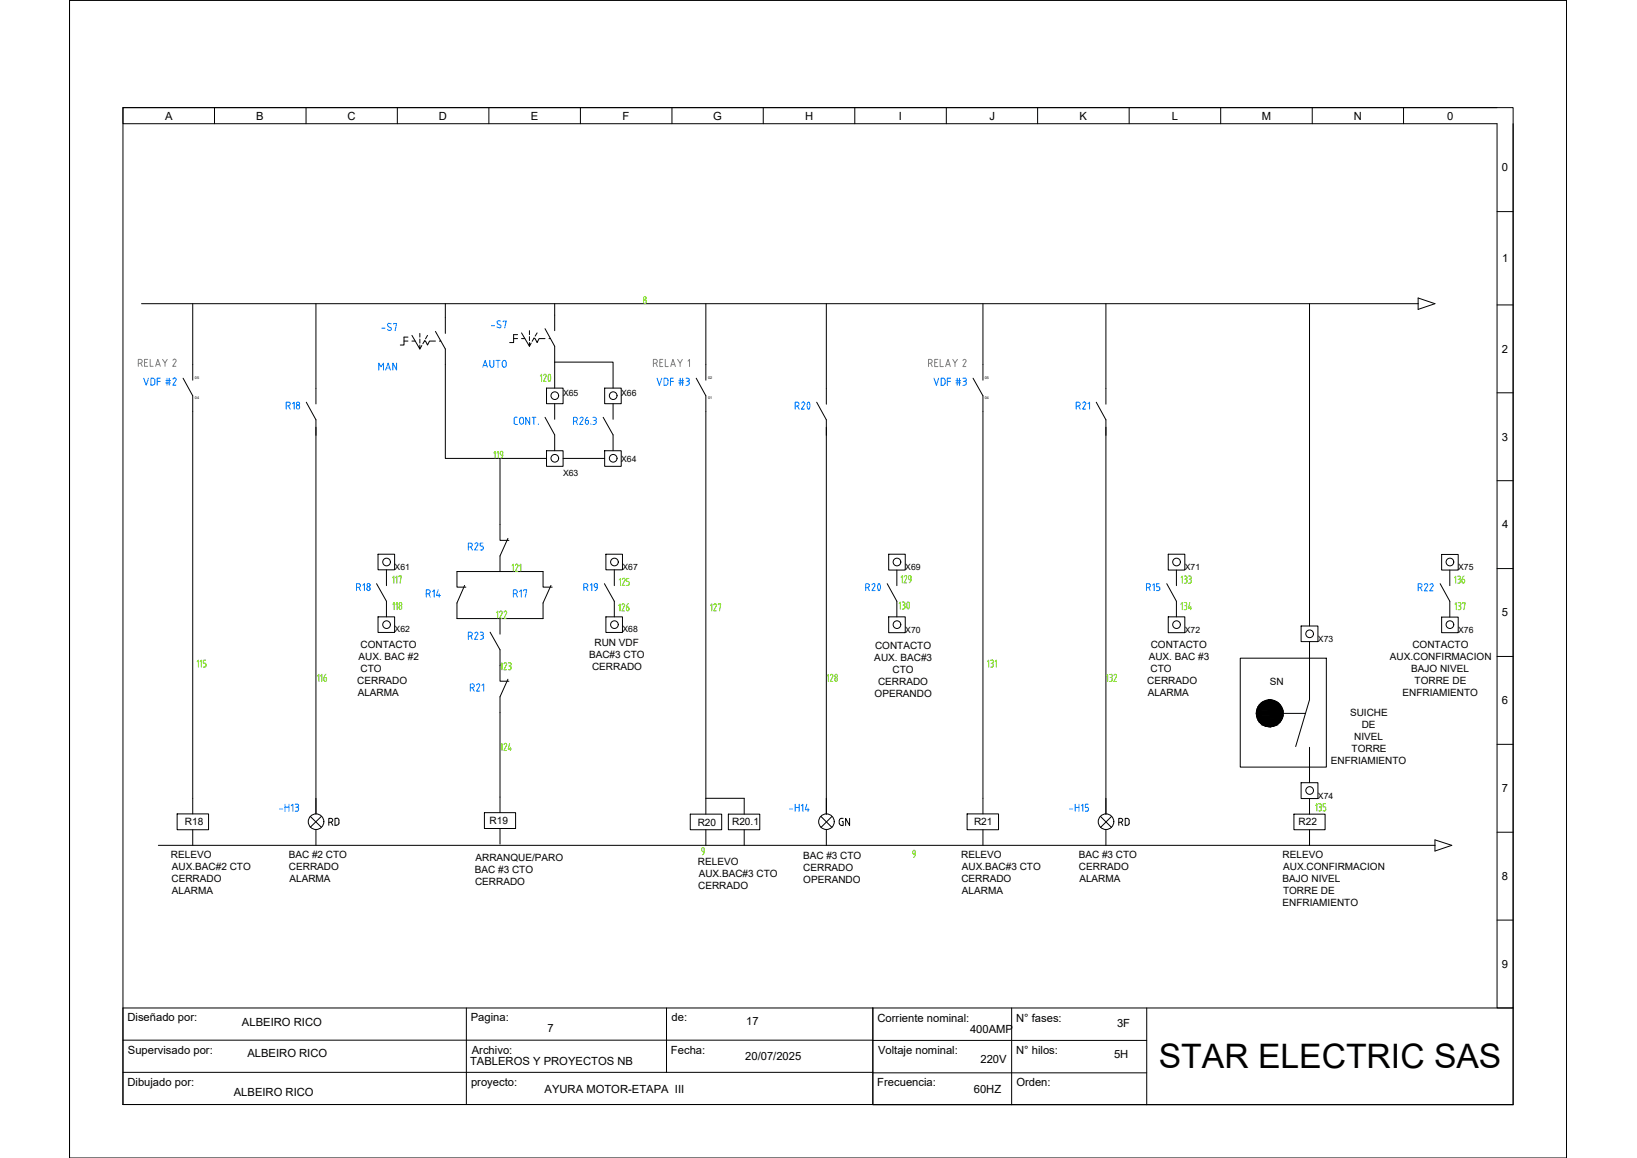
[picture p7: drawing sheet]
<svg xmlns="http://www.w3.org/2000/svg" width="420mm" height="297mm" viewBox="0 0 420 297" stroke-linecap="round" stroke-linejoin="round" font-family="sans-serif">
<!-- layer: 0 -->
<g fill="none" stroke="#000" stroke-width=".26">
<path d="M17.8 .1v296.9h384.3v-296.9h-384.3v296.9M402.1 .1h.1M402.1 .1v296.9M31.6 27.6h356.8v255.7h-356.8zM55.1 27.6v4.1M78.5 27.6v4.1M102 27.6v4.1M125.5 27.6v4.1M149 27.6v4.1M172.5 27.6v4.1M195.9 27.6v4.1M219.4 27.6v4.1"/>
<path d="M242.9 27.6v4.1M266.3 27.6v4.1M289.8 27.6v4.1M313.3 27.6v4.1M336.8 27.6v4.1M360.2 27.6v4.1M384.2 27.6h-352.6v4.1h352.6v226.9h4.2v-226.9M384.2 54.3h4.2M49.5 77.9v15.6M81.1 77.9v21.7M181.2 77.9v15.6M212.1 77.9v21.8"/>
<path d="M252.3 77.9v15.6M283.8 77.9v21.7M336.1 77.9v82.7M364 76.4l4.3 1.5-4.3 1.5zM384.2 78.2h4.2M114.3 93.5v24.1h26M142.4 92.9h15v6.7M49.5 105.5v99.3M81.1 109.6v99.2M128.3 117.6v16.9M144.5 117.6h10.7M181.2 105.6v99.2h9.8"/>
<path d="M212.1 109.6v99.2M252.3 105.6v99.2M283.8 109.6v99.2M384.2 100.8h4.2M384.2 123.3h4.2M117.3 146.6h22.1M117.3 158.7h22.1M384.2 145.8h4.2M318.3 168.8h22.1v28h-22.1zM336.1 164.6v14.9l-3.6 12M384.2 168.4h4.2M128.3 182.8v21.7"/>
<path d="M329.3 183h5.8M336.1 191.7v9.1M384.2 190.9h4.2M336.1 213v3.8M368.3 215.4l4.3 1.4-4.3 1.5zM384.2 213.5h4.2M384.2 236h4.2M31.6 258.6h356.8v24.8h-164.4v-24.8v24.7h-192.4zM119.7 258.6v24.7M171.1 258.6v16.5M259.7 258.6v24.8M294.3 258.6v24.8"/>
<path d="M31.6 266.8h192.4M31.6 275.1h192.4M224 266.9h70.3M224 275.2h70.3"/>
<circle cx="325.9" cy="183" r="3.5"/>
</g>
<!-- layer: YEL_14_THHN -->
<path d="M36.3 77.9h327.7M114.3 77.9v3.6M142.4 77.9v2.9M40.6 216.8h327.7" fill="none" stroke="#000" stroke-width=".26"/>
<!-- layer: SYMS -->
<g fill="none" stroke="#000" stroke-width=".26">
<path d="M47 97l2.5 4.5v4M49.5 93.5v4M81.1 99.6v4M103.7 87.5h1M104.7 86.5h-1v2h-1M105.7 86l2.1 3.5v-1M105.7 87.5h.9M107.8 85.5v1M107.8 87v1M108.3 88.6l-.5 .9M108.9 87.5h.3l.5 1 .5-1h1.6M109 87.4l-.5 .8"/>
<path d="M109.7 86l-.5 .9M111.8 85l2.5 4.5v4M112.8 87.5h.4M114.3 81.5v4M131.8 86.9h1M132.8 85.8h-1v2.1h-1M133.9 85.4l2 3.4v-.9M133.9 86.9h.8M135.9 84.8v1M135.9 86.3v1.1M136.3 88l-.4 .8M137 86.9h.4l.5 1 .5-1h1.5"/>
<path d="M137.1 86.7l-.5 .9M137.9 85.4l-.5 .8M139.9 84.3l2.5 4.5v4.1M140.9 86.9h.4M142.4 80.8v4M178.7 97l2.5 4.5v4.1M181.2 93.5v4M249.7 97l2.6 4.5v4.1M252.3 93.5v4M283.8 99.6v4.1M78.6 103.2l2.5 4.5v4M139.9 107l2.5 4.6v4"/>
<path d="M142.4 103.6v4M154.8 107l2.6 4.6v4M157.4 103.6v4M212.1 107.7v4M281.4 103.2l2.4 4.5v4M128.3 134.5v4.1h2.3M130.4 138.1l-2.1 4.5v4M96.6 149.7l2.6 4.5v4M99.2 146.2v4M117.3 146.6v4h2.3M119.3 150.2l-2 4.5v4M128.3 158.7v4"/>
<path d="M139.4 146.6v4h2.3M141.4 150.2l-2 4.5v4M155.1 149.7l2.6 4.5M157.7 146.2v4M299.5 149.7l2.4 4.5v4M301.9 146.2v4M369.6 149.7l2.5 4.5v4.1M372.1 146.2v4M125.8 162.2l2.5 4.5v8h2.3M130.4 174.2l-2.1 4.5v4.1M45.5 208.8h8v4h-8zM49.5 204.8v4"/>
<path d="M49.5 212.8v4M79.6 209.4l2.9 2.8M81.1 204.8v4M81.1 212.8v4M82.5 209.4l-2.9 2.8M124.3 208.5h8v4h-8zM128.3 204.5v4M128.3 212.5v4M177.2 208.8h8v4h-8zM181.2 204.8v4M181.2 212.8v4M186.9 208.8h8.1v4h-8.1z"/>
<path d="M191 204.8v4M191 212.8v4M210.7 209.4l2.9 2.9M212.1 204.8v4M212.1 212.8v4M213.6 209.4l-2.9 2.9M248.2 208.8h8.1v4h-8.1zM252.3 204.8v4M252.3 212.8v4M282.4 209.4l2.9 2.9M283.8 204.8v4M283.8 212.8v4"/>
<path d="M285.3 209.4l-2.9 2.9M332.1 208.8h8v4h-8zM336.1 204.8v4M336.1 212.8v4"/>
<circle cx="81.1" cy="210.8" r="2"/>
<circle cx="212.1" cy="210.8" r="2"/>
<circle cx="283.9" cy="210.8" r="2"/>
</g>
<!-- layer: LOC -->
<g fill="none" stroke="#808080" stroke-width=".26">
<path d="M35.5 93.2h.5M36 92.2h-.5v1.8M36 92.2a.48 .48 0 0 1 .5 .5 .48 .48 0 0 1-.5 .4M36.1 93.2l.4 .8M37.1 93h.6M37.9 92.2h-.8v1.8h.8M38.5 92.2v1.8h.8M39.9 94l.6-1.8 .6 1.8M40.1 93.5h.9M41.7 92.2l.7 .9 .5-.9M42.4 93.1v.9M44.4 92.4a.41 .41 0 0 1 .6-.2 .41 .41 0 0 1 .1 .6"/>
<path d="M45.1 92.8l-.8 1.2h.8M167.7 93.2h.5M168.2 93.1a.48 .48 0 0 0 .5-.5 .48 .48 0 0 0-.5-.4h-.5v1.8M168.3 93.2l.4 .8M169.4 93h.5M170.1 92.2h-.7v1.8h.7M170.8 92.2v1.8h.7M172.1 94l.6-1.8 .7 1.8M172.3 93.5h.9M173.9 92.2l.7 .9 .5-.9M174.6 93.1v.9M176.6 92.6l.4-.4v1.8"/>
<path d="M238.3 93.2h.5M238.8 93.1a.48 .48 0 0 0 .5-.5 .48 .48 0 0 0-.5-.4h-.5v1.8M238.9 93.2l.4 .8M239.9 93h.6M240.7 92.2h-.8v1.8h.8M241.3 92.2v1.8h.8M242.7 94l.6-1.8 .6 1.8M242.9 93.5h.8M244.5 92.2l.6 .9 .6-.9M245.1 93.1v.9M247.2 92.5a.41 .41 0 0 1 .5-.3 .41 .41 0 0 1 .2 .6M247.8 92.8l-.7 1.2h.8"/>
</g>
<!-- layer: TAGS -->
<g fill="none" stroke="#007fff" stroke-width=".26">
<path d="M36.9 97l.6 1.8 .6-1.8M39.8 97.6l-.3-.5-.8-.1v1.8l.8-.1 .3-.4M39.8 97.6v.7M40.3 97.8h.8M41.1 97h-.8v1.8M42.5 98.2h1.3M42.5 97.6h1.3M42.9 97v1.8M43.4 97v1.8M44.4 97.3a.41 .41 0 0 1 .6-.3 .41 .41 0 0 1 .1 .6M45.1 97.6l-.8 1.2h.8M98 84.2h.8"/>
<path d="M99.6 83.7l.6 .4M99.9 82.9l-.4 .3 .2 .5M99.9 83l.5 .1M100.2 84a.49 .49 0 0 1 0 .8 .49 .49 0 0 1-.7-.2M101 83.2v-.2h.8l-.4 1.8M126.1 83.6h.8M127.5 83.9l.6 .2M127.8 83.1l.8 .5-.1 .4-.3 .1M127.9 82.3l.5 .1M128 82.3l-.4 .3 .2 .5M129.2 82.5v-.2h.7l-.4 1.8M168.7 97l.5 1.9 .7-1.9"/>
<path d="M170.9 97h-.5v1.9h.5M170.9 97l.5 .3 .1 .3M171.5 98.3l-.3 .4-.3 .1M171.5 97.6v.7M172.1 97.8h.7M172.8 97h-.7v1.9M174.2 98.2h1.3M174.2 97.6h1.3M174.6 97v1.9M175.2 97v1.9M176.1 98.9h.4M176.1 97h.4"/>
<path d="M176.3 97.8h.2M176.5 97a.41 .41 0 0 1 .4 .4 .41 .41 0 0 1-.4 .4M176.5 97.8l.4 .4M176.9 98.4l-.4 .4M176.9 98.2v.2M239.7 97l.6 1.9 .6-1.9M242 97h-.4v1.9h.4M242 97l.5 .3 .1 .3M242.6 98.3l-.3 .4-.3 .1M242.6 97.6v.7M243.1 97.8h.9M244 97h-.9v1.9"/>
<path d="M245.4 98.2h1.2M245.4 97.6h1.2M245.7 97v1.9M246.3 97v1.9M247.1 98.9h.5M247.1 97h.5M247.3 97.8h.3M247.6 97a.41 .41 0 0 1 .4 .4 .41 .41 0 0 1-.4 .4l.4 .4M248 98.2v.2M248 98.4l-.4 .4M132.4 108.9h.4M132.4 107h.4"/>
<path d="M132.4 107l-.4 .2v.3v1.2l.4 .2M133.4 107.6v.8M133.4 107.5a.48 .48 0 0 1 .5-.5 .48 .48 0 0 1 .5 .5v.9a.48 .48 0 0 1-.5 .4 .48 .48 0 0 1-.5-.5M136 107v1.9l-1.1-1.9v1.9M136.6 107h.9M137 107v1.9M138.2 108.8v.1M147.2 108.1h.5M147.7 108a.48 .48 0 0 0 .5-.5 .48 .48 0 0 0-.5-.5h-.5v1.9M147.8 108.1l.4 .8M149.3 107l.3 .2v.4M149.3 107l-.4 .3"/>
<path d="M149.5 107.7l-.7 1.2h.8M150.2 107.9v.5a.41 .41 0 0 0 .5 .4 .41 .41 0 0 0 .4-.4M150.2 107.9h.4M150.7 107.8l.3 .1 .1 .3M150.8 107l-.4 .4-.2 .4M151 108.3v.1M151.6 108.8v.1M152.2 108.9h.4M152.2 107h.4M152.4 107.9h.2M152.6 107a.41 .41 0 0 1 .4 .5 .41 .41 0 0 1-.4 .4M152.6 107.8l.4 .4v.4l-.4 .2"/>
<path d="M109.4 152.3h.5M109.9 151.3h-.5v1.8M110 151.3a.48 .48 0 0 1 .4 .5 .48 .48 0 0 1-.4 .5M110 152.3l.4 .8M111.1 151.8l.3-.5v1.8M112.5 151.3l-.5 1.5h1M112.7 152.3v.8M131.8 152.3h.5M132.3 151.3h-.5v1.8M132.3 151.3a.48 .48 0 0 1 .5 .5 .48 .48 0 0 1-.5 .5M132.4 152.3l.4 .8M133.4 151.8l.4-.5v1.8"/>
<path d="M134.4 151.6v-.3h.8l-.4 1.8"/>
</g>
<!-- layer: -Electrico -->
<g fill="none" stroke="#000" stroke-width=".26">
<path d="M140.3 99.6h4.2v4h-4.2zM155.2 99.6h4.2v4h-4.2zM140.3 115.6h4.2v4h-4.2zM155.2 115.6h4.2v4h-4.2zM97 158.2h4.3v4h-4.3zM97 142.2h4.3v4h-4.3zM155.5 158.2h4.3v4h-4.3zM155.5 142.2h4.3v4h-4.3zM228.1 158.2h4.2v4.1h-4.2zM228.1 142.2h4.2v4h-4.2zM299.8 158.2h4.3v4.1h-4.3zM299.8 142.2h4.3v4h-4.3z"/>
<path d="M370 158.3h4.3v4h-4.3zM370 142.2h4.3v4h-4.3zM333.9 160.6h4.4v4h-4.4zM333.9 200.8h4.4v4h-4.4z"/>
</g>
<!-- layer: -DIAGRAMA -->
<g fill="none" stroke="#000" stroke-width=".26">
<circle cx="142.4" cy="117.6" r=".98"/>
<circle cx="142.4" cy="101.5" r=".98"/>
<circle cx="157.4" cy="101.5" r=".98"/>
<circle cx="157.4" cy="117.6" r=".98"/>
<circle cx="99.2" cy="144.2" r=".98"/>
<circle cx="157.7" cy="144.2" r=".98"/>
<circle cx="230.2" cy="144.2" r=".98"/>
<circle cx="302" cy="144.2" r=".98"/>
<circle cx="372.1" cy="144.2" r=".98"/>
<circle cx="99.2" cy="160.2" r=".98"/>
<circle cx="157.7" cy="160.2" r=".98"/>
<circle cx="230.2" cy="160.2" r=".98"/>
<circle cx="302" cy="160.2" r=".98"/>
<circle cx="336.1" cy="162.6" r=".98"/>
<circle cx="372.1" cy="160.2" r=".98"/>
<circle cx="336.1" cy="202.8" r=".98"/>
</g>
<!-- layer: WIRENO -->
<g fill="none" stroke="#6edd00" stroke-width=".26">
<path d="M165.3 76.9a.43 .43 0 0 1 .6 .5 .43 .43 0 0 1-.7 .3zM126.7 116.2l.4-.4v1.8M127.6 116.2l.3-.4v1.8M128.4 116.2l.3-.5 .4 .5M128.4 116.3l.3 .5M128.4 116.2v.2M128.7 116.8h.3M129 116.7l-.1 .6-.4 .3M129 116.2v.6M100.8 148.2l.3-.4v1.8M100.8 155l.4-.5v1.9M101.5 148.2l.4-.4v1.8"/>
<path d="M101.6 155l.3-.5v1.9M102.4 147.9v-.1h.6l-.3 1.8M103.1 155.8v.1M103.1 155.7l-.1-.3a.43 .43 0 0 0-.6 .4 .43 .43 0 0 0 .7 .3v-.2M127.4 157.1l.4-.3v1.8M128.6 156.7l.3 .2v.4M128.6 156.8l-.4 .3M128.8 157.4l-.6 1.2h.7M129.7 156.7l.3 .2v.4M129.7 156.8l-.3 .3M129.9 157.4l-.6 1.2h.7M131.4 145.1l.4-.4v1.8"/>
<path d="M132.3 145a.37 .37 0 0 1 .5-.2 .37 .37 0 0 1 .1 .5M132.8 145.3l-.5 1.2h.6M133.4 145.1l.3-.4v1.8M158.9 148.8l.4-.4v1.8M160.1 148.3l-.4 .3M160.1 148.3l.3 .2v.5M160.3 149l-.6 1.2h.7M161.4 148.4h-.6v.7l.6 .1 .1 .4M161.5 149.6v.2M161.5 149.8l-.1 .3-.6 .1M182.4 155.3l.3-.4v1.8M183.5 154.9l.4 .2-.1 .4"/>
<path d="M183.6 154.9l-.4 .3M183.8 155.5l-.6 1.2h.6M184.3 155.1v-.2h.7l-.3 1.8M232.4 147.6l.3 .2v.5M232.4 147.7l-.4 .3M232.7 148.3l-.7 1.2h.7M233.2 148l.3-.4 .4 .4M233.2 148.3l.1 .3 .5 .1M233.2 148.1v.2M233.8 148.1v.5M233.9 148.6l-.2 .5-.3 .4M303.1 155l.4-.5v1.9"/>
<path d="M303.1 148.2l.4-.4v1.8M303.9 154.5h.3M303.9 156.4h.3M304 147.8h.3M304 149.6h.3M304.1 148.6h.2M304.1 155.4h.1M304.3 154.5l.3 .5-.3 .4M304.3 155.3l.3 .4M304.3 147.8l.4 .4-.4 .4h.2l.2 .3M304.5 155.8v.2M304.6 156l-.3 .4"/>
<path d="M304.6 149v.2M304.7 149.2l-.4 .4M305.1 147.8h.3M305.1 149.6h.3M305.2 148.6h.2M305.4 154.5l-.3 1.5h.7M305.4 147.8l.3 .2v.4l-.3 .2 .3 .1 .1 .5-.4 .4M305.6 155.6v.8M373.3 148.2l.3-.4v1.8M373.4 155l.4-.4v1.8M374.1 147.8h.4M374.3 148.6h.2"/>
<path d="M374.3 154.6h.3M374.4 155.4h.2M374.5 147.8l.3 .2v.4l-.3 .2 .3 .4M374.6 154.5l.3 .2v.5l-.3 .2 .4 .4M374.8 149v.2M374.8 149.2l-.1 .3-.6 .1M374.9 155.8v.2M375 156l-.2 .3-.5 .1M375.4 154.8v-.2h.6l-.3 1.8M375.6 148.6a.49 .49 0 0 1 .3 .5 .49 .49 0 0 1-.5 .4l-.2-.9h.3M375.8 147.7l-.4 .4-.1 .5M50.6 169.7l.3-.4v1.8"/>
<path d="M51.4 169.7l.3-.4v1.8M52.2 171.1h.3M52.5 170.1l.4 .4M52.8 169.3h-.6v.8h.3M52.8 170.5v.2M52.9 170.7l-.4 .4M128.5 170.4l.3-.4v1.8M129.4 170.3a.37 .37 0 0 1 .5-.3 .37 .37 0 0 1 .1 .6M129.9 170.6l-.6 1.2h.7M130.5 170h.3M130.6 170.8h.2M130.8 170l.4 .4-.4 .4"/>
<path d="M130.8 170.8l.4 .4M131.1 171.2v.2M131.2 171.4l-.2 .4h-.5M212.3 173.4l.3-.4v1.8M213.1 173.3a.37 .37 0 0 1 .5-.3 .37 .37 0 0 1 .2 .6M213.7 173.7l-.6 1.1h.6M214.9 174.2v.2M214.9 174.2l-.1-.4a.43 .43 0 0 0-.6 .5 .43 .43 0 0 0 .7 .3v-.2M253.4 169.7l.3-.4v1.8M254.3 171.1h.3M254.3 169.3h.3M254.4 170.2h.2"/>
<path d="M254.6 169.3l.3 .2v.4l-.3 .2 .4 .4M254.9 170.5v.2M255 170.7l-.4 .4M255.4 169.7l.3-.4v1.8M284 173.4l.3-.4v1.8M284.8 173h.3M284.8 174.8h.3M284.9 173.8h.2M285.1 173l.3 .2v.4l-.3 .2 .4 .4M285.4 174.2v.2M285.5 174.4l-.4 .4M285.9 173.3a.37 .37 0 0 1 .5-.3 .37 .37 0 0 1 .1 .6l-.6 1.2h.6"/>
<path d="M128.5 191.1l.3-.4v1.8M129.4 191a.37 .37 0 0 1 .5-.3 .37 .37 0 0 1 .1 .6M129.9 191.3l-.6 1.2h.7M130.8 190.7l-.4 1.4h.9M131 191.7v.8M337.7 206.6l.3-.4v1.8M338.5 206.2l.6 .2v.4l-.5 .2M338.8 206.9l.4 .4M339.1 207.4v.2M339.2 207.6l-.2 .4h-.5M339.6 208h.3M339.9 206.9l.4 .4"/>
<path d="M340.2 206.2h-.6v.8h.3M340.2 207.4v.2M340.3 207.6l-.4 .4"/>
<circle cx="165.5" cy="76.5" r=".38"/>
<circle cx="102.7" cy="155" r=".38"/>
<circle cx="214.6" cy="173.4" r=".38"/>
</g>
<!-- layer: 0 -->
<g fill="#000" stroke="#000" stroke-width=".26">
<path d="M325.6 179.6l1.2 .1zM324.9 179.7h1.9z"/>
<path d="M324.9 179.7l2.5 .2-.6-.2zM324.4 179.9l.5-.2 2.5 .2z"/>
<path d="M324.4 179.9l3.6 .4-.6-.4zM323.9 180.3l.5-.4 3.6 .4z"/>
<path d="M324.9 186.3h1.9zM324.9 186.3l1.3 .1z"/>
<path d="M324.4 186.1l2.4 .2 .6-.2zM324.4 186.1l2.4 .2h-1.9z"/>
<path d="M323.9 180.3l4.5 .4-.4-.4zM323.3 180.7l.6-.4 4.5 .4z"/>
<path d="M323.9 185.7l3.5 .4 .6-.4zM323.9 185.7l3.5 .4h-3z"/>
<path d="M323.3 180.7l5.5 .5-.4-.5zM323.3 180.7l5.5 .5h-5.8z"/>
<path d="M323.3 185.3l4.7 .4 .4-.4zM323.3 185.3l4.7 .4h-4.1z"/>
<path d="M323 181.2l6.1 .6-.3-.6zM323 181.2l6.1 .6h-6.4z"/>
<path d="M323 184.8l5.4 .5 .4-.5zM323 184.8l5.4 .5h-5.1z"/>
<path d="M322.7 181.8l6.6 .6-.2-.6zM322.7 181.8l6.6 .6h-6.8z"/>
<path d="M322.7 184.3l6.1 .5 .3-.5zM322.7 184.3l6.1 .5h-5.8z"/>
<path d="M322.5 182.4l6.8 .6v-.6zM322.5 182.4l6.8 .6h-6.8z"/>
<path d="M322.5 183l6.8 .6v-.6zM322.5 183l6.8 .6h-6.8z"/>
<path d="M322.5 183.6l6.6 .7 .2-.7zM322.5 183.6l6.6 .7h-6.4z"/>
</g>
<text font-size="8.6" x="297.4" y="274.1">STAR ELECTRIC SAS</text>
<text font-size="6.6" fill="#007fff" x="202.8" y="106.9">R20</text>
<text font-size="6.6" fill="#6edd00" x="220.8" y="153.5">R20</text>
<text font-size="6.2" x="137.2" y="99.5">120</text>
<text font-size="6.2" fill="#6edd00" x="229.3" y="158">130</text>
<text font-size="5.3" x="83.3" y="213.1">RD</text>
<g font-size="4.9" fill="#007fff">
<text x="122.8" y="95.6">AUTO</text>
<text x="96" y="96.3">MAN</text>
<text x="72.3" y="106.2">R18</text>
<text x="275.2" y="106.2">R21</text>
<text x="118.9" y="142.2">R25</text>
<text x="90.3" y="152.8">R18</text>
<text x="148.5" y="152.8">R19</text>
<text x="293.2" y="152.8">R15</text>
<text x="362.7" y="152.8">R22</text>
<text x="118.9" y="165.1">R23</text>
<text x="119.6" y="178.5">R21</text>
<text x="70.6" y="209.2">-H13</text>
<text x="201.4" y="209.2">-H14</text>
<text x="273.4" y="209.2">-H15</text>
</g>
<g font-size="4.9" fill="#6edd00">
<text x="157.7" y="158">126</text>
<text x="80.4" y="176">116</text>
<text x="177.8" y="220.5">9</text>
<text x="232.1" y="221.2">9</text>
</g>
<g font-size="4.9">
<text x="214.1" y="213.1">GN</text>
<text x="285.8" y="213.1">RD</text>
</g>
<g font-size="2.9">
<text x="42.4" y="30.7">A</text>
<text x="65.8" y="30.7">B</text>
<text x="89.2" y="30.7">C</text>
<text x="112.6" y="30.7">D</text>
<text x="136.2" y="30.7">E</text>
<text x="159.8" y="30.7">F</text>
<text x="183.1" y="30.7">G</text>
<text x="206.6" y="30.7">H</text>
<text x="230.7" y="30.7">I</text>
<text x="253.9" y="30.7">J</text>
<text x="277.1" y="30.7">K</text>
<text x="300.7" y="30.7">L</text>
<text x="323.9" y="30.7">M</text>
<text x="347.5" y="30.7">N</text>
<text x="371.5" y="30.7">0</text>
<text x="385.5" y="44">0</text>
<text x="385.6" y="67.2">1</text>
<text x="385.5" y="90.5">2</text>
<text x="385.5" y="113">3</text>
<text x="385.6" y="135.6">4</text>
<text x="385.5" y="158.1">5</text>
<text x="385.5" y="180.6">6</text>
<text x="385.5" y="203.2">7</text>
<text x="385.5" y="225.7">8</text>
<text x="385.5" y="248.3">9</text>
<text x="32.7" y="262">Diseñado por:</text>
<text x="62.1" y="263.2">ALBEIRO RICO</text>
<text x="120.8" y="262">Pagina:</text>
<text x="172.3" y="262">de:</text>
<text x="191.5" y="263">17</text>
<text x="225.2" y="262.1">Corriente nominal:</text>
<text x="260.8" y="262.1">N° fases:</text>
<text x="286.7" y="263.5">3F</text>
<text x="140.5" y="264.8">7</text>
<text x="249" y="265">400AMP</text>
<text x="32.8" y="270.3">Supervisado por:</text>
<text x="63.5" y="271.3">ALBEIRO RICO</text>
<text x="120.6" y="273.2">TABLEROS Y PROYECTOS NB</text>
<text x="121.1" y="270.2">Archivo:</text>
<text x="172.2" y="270.2">Fecha:</text>
<text x="191.3" y="271.9">20/07/2025</text>
<text x="225.4" y="270.3">Voltaje nominal:</text>
<text x="251.7" y="272.7">220V</text>
<text x="260.8" y="270.3">N° hilos:</text>
<text x="285.9" y="271.4">5H</text>
<text x="32.7" y="278.5">Dibujado por:</text>
<text x="60" y="281.1">ALBEIRO RICO</text>
<text x="120.9" y="278.5">proyecto:</text>
<text x="139.8" y="280.3">AYURA MOTOR-ETAPA III</text>
<text x="225.2" y="278.6">Frecuencia:</text>
<text x="249.9" y="280.5">60HZ</text>
<text x="260.9" y="278.6">Orden:</text>
</g>
<g font-size="2.6">
<text x="92.5" y="166.1">CONTACTO</text>
<text x="152.6" y="165.7">RUN VDF</text>
<text x="224.6" y="166.4">CONTACTO</text>
<text x="295.3" y="166.2">CONTACTO</text>
<text x="362.5" y="166.2">CONTACTO</text>
<text x="92" y="169.2">AUX. BAC #2</text>
<text x="92.5" y="172.3">CTO</text>
<text x="151.2" y="168.8">BAC#3 CTO</text>
<text x="152" y="171.9">CERRADO</text>
<text x="224.4" y="169.5">AUX. BAC#3</text>
<text x="229.1" y="172.5">CTO</text>
<text x="294.8" y="169.2">AUX. BAC #3</text>
<text x="295.3" y="172.3">CTO</text>
<text x="356.7" y="169.3">AUX.CONFIRMACION</text>
<text x="362.2" y="172.4">BAJO NIVEL</text>
<text x="91.7" y="175.4">CERRADO</text>
<text x="91.8" y="178.5">ALARMA</text>
<text x="224.5" y="178.7">OPERANDO</text>
<text x="225.4" y="175.6">CERRADO</text>
<text x="294.4" y="175.4">CERRADO</text>
<text x="294.6" y="178.5">ALARMA</text>
<text x="325.9" y="175.6">SN</text>
<text x="360" y="178.5">ENFRIAMIENTO</text>
<text x="363.1" y="175.4">TORRE DE</text>
<text x="346.5" y="183.6">SUICHE</text>
<text x="347.6" y="189.7">NIVEL</text>
<text x="349.5" y="186.6">DE</text>
<text x="341.6" y="195.9">ENFRIAMIENTO</text>
<text x="346.9" y="192.8">TORRE</text>
<text x="47.4" y="211.7">R18</text>
<text x="125.7" y="211.3">R19</text>
<text x="179.1" y="211.8">R20</text>
<text x="187.9" y="211.6">R20.1</text>
<text x="250" y="211.7">R21</text>
<text x="333.3" y="211.6">R22</text>
<text x="43.9" y="220.1">RELEVO</text>
<text x="74.1" y="220.1">BAC #2 CTO</text>
<text x="122" y="220.9">ARRANQUE/PARO</text>
<text x="179.1" y="221.9">RELEVO</text>
<text x="206.1" y="220.4">BAC #3 CTO</text>
<text x="246.7" y="220">RELEVO</text>
<text x="276.9" y="220.1">BAC #3 CTO</text>
<text x="329.2" y="220.1">RELEVO</text>
<text x="44" y="226.2">CERRADO</text>
<text x="44.1" y="223.1">AUX.BAC#2 CTO</text>
<text x="74.2" y="223.2">CERRADO</text>
<text x="74.3" y="226.2">ALARMA</text>
<text x="121.9" y="224">BAC #3 CTO</text>
<text x="121.9" y="227.1">CERRADO</text>
<text x="179.3" y="225">AUX.BAC#3 CTO</text>
<text x="206.2" y="223.4">CERRADO</text>
<text x="206.2" y="226.6">OPERANDO</text>
<text x="246.8" y="226.2">CERRADO</text>
<text x="246.9" y="223.1">AUX.BAC#3 CTO</text>
<text x="276.9" y="223.2">CERRADO</text>
<text x="277.1" y="226.2">ALARMA</text>
<text x="329.2" y="226.3">BAJO NIVEL</text>
<text x="329.4" y="223.3">AUX.CONFIRMACION</text>
<text x="44.1" y="229.3">ALARMA</text>
<text x="179.2" y="228.1">CERRADO</text>
<text x="246.9" y="229.2">ALARMA</text>
<text x="329.2" y="232.5">ENFRIAMIENTO</text>
<text x="329.3" y="229.4">TORRE DE</text>
</g>
<g font-size="2.2">
<text x="144.5" y="101.5">X65</text>
<text x="159.4" y="101.5">X66</text>
<text x="159.4" y="118.5">X64</text>
<text x="144.5" y="122">X63</text>
<text x="101.3" y="146.2">X61</text>
<text x="159.8" y="146.2">X67</text>
<text x="232.3" y="146.2">X69</text>
<text x="304.1" y="146.2">X71</text>
<text x="374.3" y="146.2">X75</text>
<text x="101.3" y="162.2">X62</text>
<text x="159.8" y="162.2">X68</text>
<text x="232.3" y="162.3">X70</text>
<text x="304.1" y="162.3">X72</text>
<text x="338.3" y="164.6">X73</text>
<text x="374.3" y="162.3">X76</text>
<text x="338.3" y="204.8">X74</text>
</g>
<g font-size="1">
<text x="50" y="97.3">05</text>
<text x="181.7" y="97.3">02</text>
<text x="252.8" y="97.3">05</text>
<text x="50" y="102.5">04</text>
<text x="181.7" y="102.5">01</text>
<text x="252.8" y="102.5">04</text>
</g>
</svg>
